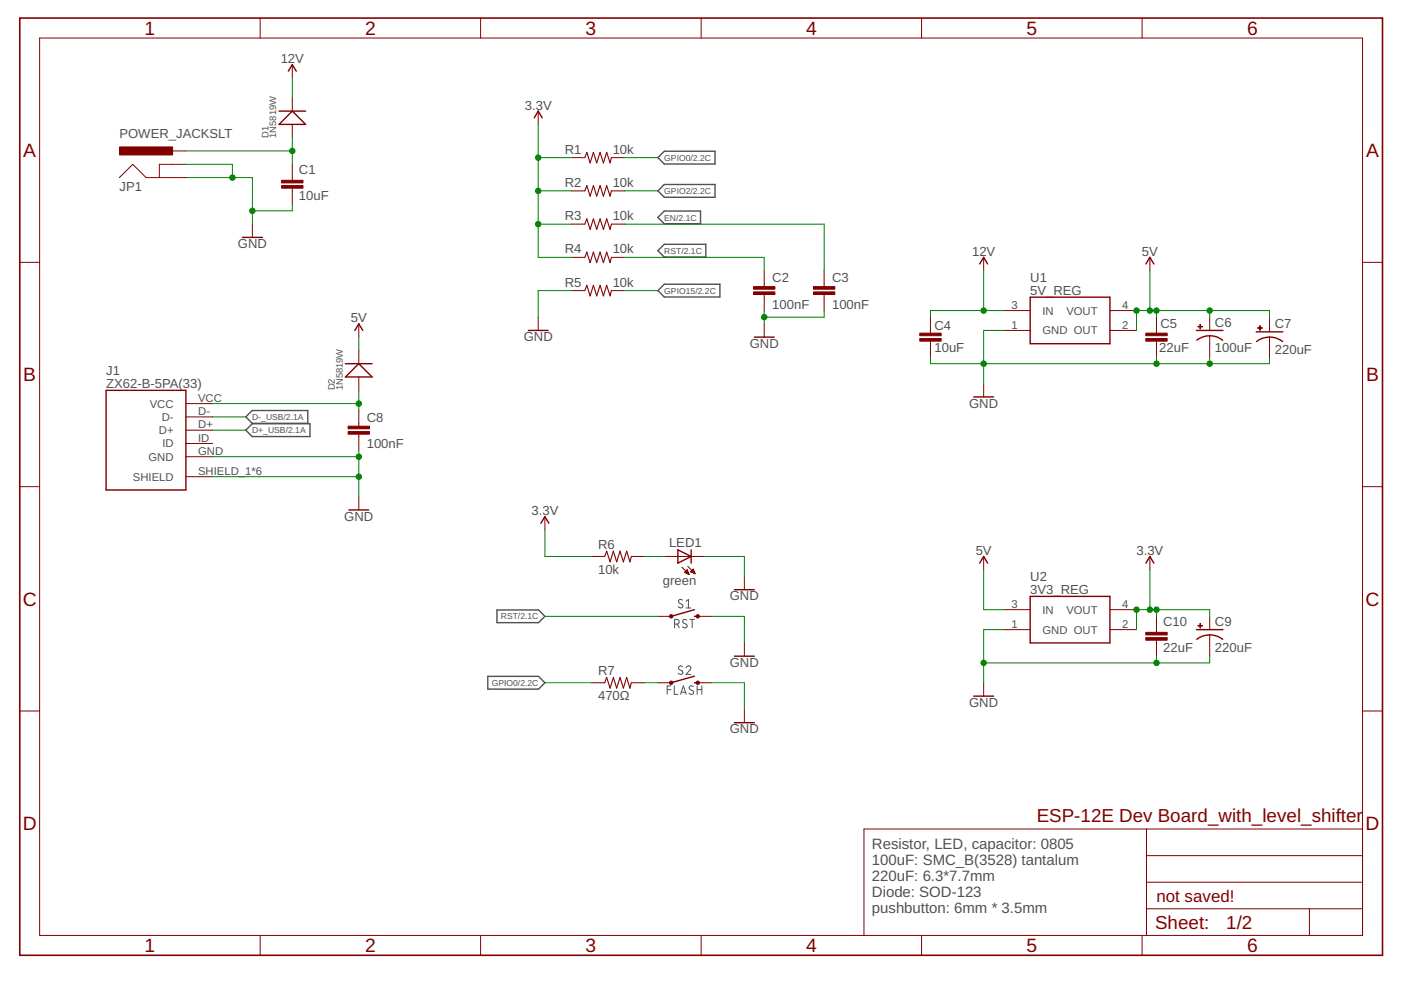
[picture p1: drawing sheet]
<svg xmlns="http://www.w3.org/2000/svg" width="297mm" height="210mm" viewBox="0 0 297 210" stroke-linecap="round" stroke-linejoin="round" font-family="sans-serif">
<g fill="none" stroke="#505050" stroke-width=".21">
<path d="M143 132.3h.5a.51 .51 0 0 0 .5-.5 .51 .51 0 0 0-.5-.5h-.5v1.8M143.6 132.3l.4 .8M144.7 127.2l-.6-.1-.3 .4 .1 .3 .7 .3a.42 .42 0 0 1 .1 .6 .42 .42 0 0 1-.5 .2l-.4-.2M145.5 127.5l.5-.4v1.8M145.5 128.9h1M145.6 131.5a.46 .46 0 0 0-.7-.1 .46 .46 0 0 0 0 .7l.6 .3a.42 .42 0 0 1 .1 .5 .42 .42 0 0 1-.5 .2l-.4-.2M146.2 131.3h1M146.7 131.3v1.8M141.5 146.2h.7M142.2 145.4h-.7v1.8M143 145.4v1.8h.7M144.3 147.2l.6-1.8 .6 1.8"/>
<path d="M144.4 146.8h1M144.7 141.3l-.6-.1-.3 .4 .2 .3 .6 .3a.42 .42 0 0 1 .1 .6 .42 .42 0 0 1-.5 .2l-.4-.3M145.5 141.6a.5 .5 0 0 1 .7-.4 .5 .5 0 0 1 .1 .8l-.8 1h1M147 145.6l-.6-.2-.3 .4 .2 .4 .6 .3a.46 .46 0 0 1 0 .7 .46 .46 0 0 1-.7-.1l-.1-.1M147.8 146.2h1M147.8 145.4v1.8M148.8 145.4v1.8"/>
</g>
<path d="M139.5 33.4l1.3-1.3h10.8v2.7h-10.8zM139.5 53.1l1.3-1.3h8.8v2.7h-8.8zM139.5 40.5l1.3-1.4h10.8v2.7h-10.8zM139.5 46.1l1.3-1.4h7.7v2.8h-7.7zM139.5 61.6l1.3-1.3h11.8v2.7h-11.8zM52.1 88.4l1.4-1.4h11.8v2.7h-11.8zM52.1 91.2l1.4-1.3h12.2v2.7h-12.2zM105.4 129.3h8.8l1.3 1.4-1.3 1.3h-8.8zM103.4 143.4h10.8l1.3 1.4-1.3 1.3h-10.8z" fill="none" stroke="#505050" stroke-width=".3"/>
<g fill="none" stroke="#800000" stroke-width=".3">
<path d="M61.1 15.1l.9-1.4 .8 1.4M59.2 23.6h5.6M62 23.6l2.8 2.8h-5.6zM113.3 25l.8-1.4 .9 1.4M51.4 50.3h4.2M207.7 56l.9-1.4 .8 1.4M243 56l.8-1.4 .8 1.4M73.2 79.9l2.9-2.8 2.8 2.8zM73.2 77.1h5.7M75.2 70.1l.9-1.4 .8 1.4M112 70.1h4.2M159.9 71.5h4.2"/>
<path d="M218.4 63h16.9v9.9h-16.9zM253.7 70.1h5.6M253.7 72.1a4.5 4.5 0 0 1 5.5 0M266.3 70.4h5.7M269.2 71.5a4.3 4.3 0 0 1 2.7 .9M269.2 71.5l-1.2 .1-1.6 .8M22.5 82.8h16.9v21.1h-16.9zM206.4 84.2h4.3M74 108.1h4.2M114.7 110.9l.8-1.4 .9 1.4M143.7 116.6l2.8 1.4-2.8 1.4zM146.5 116.6v2.8"/>
<path d="M207.7 119.4l.9-1.4 .8 1.4M243 119.4l.8-1.4 .8 1.4M147.2 130.7h.8M147.2 129.3l-4.9 1.4M155.7 139.1h4.2M155.7 125h4.2M218.4 126.4h16.9v9.9h-16.9zM253.7 133.5h5.6M256.5 134.6l1.7 .4 1 .6M256.5 134.6l-1.2 .2-1.6 .8M147.2 144.8h.8M147.2 143.4l-4.9 1.4"/>
<path d="M155.7 153.2h4.2M206.4 147.6h4.3"/>
</g>
<g fill="none" stroke="#800000" stroke-width=".21">
<path d="M8.4 8.1h280.5v190.2h-280.5zM55.2 3.8v4.3M62 13.7v2.8M101.9 3.8v4.3M148.7 3.8v4.3M195.4 3.8v4.3M242.1 3.8v4.3M25.3 37.7l2.9-2.9 2.8 2.9h8.4M36.6 32h2.8M39.4 34.8h-5.6v2.9M62 20.7v2.9M62 26.4v2.8"/>
<path d="M62 34.8v3.4M62 39.9v3.4M114.1 23.6v2.8M121.2 33.4h2.8M129.6 33.4h2.8M4.2 55.6h4.2M53.5 47.5v2.8M121.2 40.5h2.8M121.2 47.5h2.8M121.2 54.6h2.8M129.6 40.5h2.8M129.6 47.5h2.8"/>
<path d="M129.6 54.6h2.8M162 57.4v3.4M174.7 57.4v3.4M208.6 54.6v2.8M243.8 54.6v2.8M288.9 55.6h4.2M76.1 68.7v2.8M76.1 74.3v2.8M76.1 79.9v2.9M114.1 67.2v2.9M121.2 61.6h2.8M129.6 61.6h2.8"/>
<path d="M162 62.5v3.3M162 68.7v2.8M174.7 62.5v3.3M197.3 67.2v3.4M197.3 72.3v3.4M212.8 70.1h5.6M212.8 65.8h5.6M235.3 70.1h5.7M235.3 65.8h5.7M245.2 67.2v3.4M245.2 72.3v3.4M256.5 67.2v2.9"/>
<path d="M256.5 71.2v4.5M269.2 67.5v2.9M269.2 71.5v4.5M39.4 85.6h5.7M39.4 91.2h5.7M39.4 88.4h5.7M39.4 94h5.7M39.4 96.8h5.7M76.1 87v3.4M76.1 92.1v3.3M208.6 81.3v2.9M4.2 103.2h4.2"/>
<path d="M39.4 101.1h5.7M76.1 105.3v2.8M115.5 109.5v2.9M125.4 118h2.8M133.9 118h2.8M140.9 118h8.5M208.6 118v2.8M243.8 118v2.8M288.9 103.2h4.2M139.5 130.7h2.8M144.6 120.2l1.5 1.6M145.1 121.4l.6-.6 .4 1z"/>
<path d="M145.2 121.4h.7M145.2 121.3h.7M145.4 121.1h.4M145.5 121.5h.5M145.5 121h.3M145.6 120.8h.1M145.8 121.7h.3M145.8 120.1l1.6 1.5M146.5 121.3h.7M146.5 121.1h.7M146.6 121h.5M146.8 121.4h.5"/>
<path d="M146.8 120.8h.2M146.9 120.7h.1M147 120.7l-.6 .5 1 .4M147 120.7l.4 .9M147.1 121.5h.2M148 130.7h2.8M157.8 122.2v2.8M157.8 136.3v2.8M212.8 133.5h5.6M212.8 129.3h5.6M235.3 133.5h5.7M235.3 129.3h5.7"/>
<path d="M245.2 130.7v3.3M245.2 135.7v3.4M256.5 130.7v2.8M256.5 134.6v4.5M4.2 150.7h4.2M125.4 144.8h2.8M133.9 144.8h2.8M139.5 144.8h2.8M148 144.8h2.8M157.8 150.4v2.8M208.6 144.8v2.8M288.9 150.7h4.2"/>
<path d="M243.1 175.8v22.5M288.9 175.8h-105.7v22.5M55.2 198.3v4.2M101.9 198.3v4.2M148.7 198.3v4.2M195.4 198.3v4.2M242.1 198.3v4.2M243.1 192.7h45.8M243.1 187h45.8M243.1 181.4h45.8M277.6 192.7v5.6"/>
</g>
<g fill="#800000" stroke="#800000" stroke-width=".21">
<path d="M25.3 31.2h11.3v1.7h-11.3z"/>
<path d="M159.8 60.8h4.5v.5h-4.5z"/>
<path d="M159.8 61.9h4.5v.5h-4.5z"/>
<path d="M195 71.8h4.5v.5h-4.5z"/>
<path d="M195 70.6h4.5v.6h-4.5z"/>
<path d="M242.9 71.8h4.6v.5h-4.6z"/>
<path d="M242.9 70.6h4.6v.6h-4.6z"/>
<path d="M242.9 134.1h4.6v.5h-4.6z"/>
<path d="M242.9 135.2h4.6v.5h-4.6z"/>
<path d="M254 69.2h1v.1h-1z"/>
<path d="M254.4 68.8h.1v.9h-.1z"/>
<path d="M59.7 38.2h4.5v.6h-4.5z"/>
<path d="M59.7 39.3h4.5v.6h-4.5z"/>
<path d="M266.7 69.5h.9v.1h-.9z"/>
<path d="M267.1 69h.1v1h-.1z"/>
<path d="M254 132.6h1v.1h-1z"/>
<path d="M254.4 132.2h.1v1h-.1z"/>
<path d="M73.8 90.4h4.5v.5h-4.5z"/>
<path d="M73.8 91.5h4.5v.6h-4.5z"/>
<path d="M172.5 60.8h4.5v.5h-4.5z"/>
<path d="M172.5 61.9h4.5v.5h-4.5z"/>
</g>
<path d="M124 33.4l.4-1.1 .7 2.2 .7-2.2 .7 2.2 .7-2.2 .7 2.2 .7-2.2 .7 2.2 .3-1.1M124 40.5l.4-1.2 .7 2.3 .7-2.3 .7 2.3 .7-2.3 .7 2.3 .7-2.3 .7 2.3 .3-1.1M124 47.5l.4-1.1 .7 2.2 .7-2.2 .7 2.2 .7-2.2 .7 2.2 .7-2.2 .7 2.2 .3-1.1M124 54.6l.4-1.2 .7 2.3 .7-2.3 .7 2.3 .7-2.3 .7 2.3 .7-2.3 .7 2.3 .3-1.1M124 61.6l.4-1.1 .7 2.2 .7-2.2 .7 2.2 .7-2.2 .7 2.2 .7-2.2 .7 2.2 .3-1.1M128.2 118l.4-1.1 .7 2.2 .7-2.2 .7 2.2 .8-2.2 .7 2.2 .7-2.2 .7 2.2 .3-1.1M128.2 144.8l.4-1.2 .7 2.3 .7-2.3 .7 2.3 .8-2.3 .7 2.3 .7-2.3 .7 2.3 .3-1.1" fill="none" stroke="#800000" stroke-width=".23"/>
<g fill="#800000" stroke="#800000" stroke-width=".21">
<circle cx="142.3" cy="130.7" r=".37"/>
<circle cx="147.9" cy="130.7" r=".37"/>
<circle cx="142.3" cy="144.8" r=".37"/>
<circle cx="147.9" cy="144.8" r=".37"/>
</g>
<path d="M4.2 3.8h288.9v198.7h-288.9z" fill="none" stroke="#800000" stroke-width=".34"/>
<g fill="none" stroke="#008000" stroke-width=".21">
<path d="M62 16.5v4.2M39.4 37.7h14.1v9.8M39.4 34.8h9.9v2.9M39.4 32h22.6M62 29.2v5.6M114.1 26.4v28.2h7.1M114.1 33.4h7.1M132.4 33.4h7.1M62 43.3v1.4h-8.5M114.1 47.5h7.1M114.1 40.5h7.1M132.4 54.6h29.6v2.8"/>
<path d="M132.4 47.5h42.3v9.9M132.4 40.5h7.1M208.6 57.4v8.4M243.8 57.4v8.4M76.1 71.5v2.8M121.2 61.6h-7.1v5.6M132.4 61.6h7.1M162 65.8v2.9M174.7 65.8v1.4h-12.7M197.3 75.7v1.4h71.9v-1.1M212.8 70.1h-4.2v11.2M212.8 65.8h-15.5v1.4"/>
<path d="M245.2 65.8v1.4M245.2 75.7v1.4M256.5 65.8v1.4M256.5 75.7v1.4M269.2 67.5v-1.7h-28.2v4.3M45.1 96.8h31M45.1 88.4h7M45.1 91.2h7M45.1 85.6h31M76.1 82.8v4.2M76.1 95.4v9.9M45.1 101.1h31"/>
<path d="M115.5 112.4v5.6h9.9M136.7 118h4.2M149.4 118h8.4v4.2M115.5 130.7h24M150.8 130.7h7v5.6M208.6 120.8v8.5h4.2M212.8 133.5h-4.2v11.3M243.8 120.8v8.5M245.2 129.3v1.4M245.2 139.1v1.4M256.5 139.1v1.4h-47.9M256.5 130.7v-1.4h-15.5v4.2"/>
<path d="M115.5 144.8h9.9M136.7 144.8h2.8M150.8 144.8h7v5.6"/>
</g>
<g fill="#008000" stroke="#008000" stroke-width=".21">
<circle cx="49.3" cy="37.7" r=".57"/>
<circle cx="53.5" cy="44.7" r=".57"/>
<circle cx="162" cy="67.2" r=".57"/>
<circle cx="76.1" cy="101.1" r=".57"/>
<circle cx="76.1" cy="96.8" r=".57"/>
<circle cx="208.6" cy="140.5" r=".57"/>
<circle cx="245.2" cy="140.5" r=".57"/>
<circle cx="208.6" cy="77.1" r=".57"/>
<circle cx="245.2" cy="77.1" r=".57"/>
<circle cx="256.5" cy="77.1" r=".57"/>
<circle cx="114.1" cy="47.5" r=".57"/>
<circle cx="114.1" cy="40.5" r=".57"/>
<circle cx="114.1" cy="33.4" r=".57"/>
<circle cx="241" cy="129.3" r=".57"/>
<circle cx="243.8" cy="129.3" r=".57"/>
<circle cx="245.2" cy="129.3" r=".57"/>
<circle cx="208.6" cy="65.8" r=".57"/>
<circle cx="241" cy="65.8" r=".57"/>
<circle cx="243.8" cy="65.8" r=".57"/>
<circle cx="245.2" cy="65.8" r=".57"/>
<circle cx="256.5" cy="65.8" r=".57"/>
<circle cx="62" cy="32" r=".57"/>
<circle cx="76.1" cy="85.6" r=".57"/>
</g>
<g font-size="4.1" fill="#800000">
<text x="30.7" y="7.4">1</text>
<text x="77.4" y="7.4">2</text>
<text x="124.2" y="7.4">3</text>
<text x="170.9" y="7.4">4</text>
<text x="217.7" y="7.4">5</text>
<text x="264.4" y="7.4">6</text>
<text x="4.9" y="33.3">A</text>
<text x="289.7" y="33.3">A</text>
<text x="4.9" y="80.8">B</text>
<text x="289.7" y="80.8">B</text>
<text x="4.8" y="128.4">C</text>
<text x="289.5" y="128.4">C</text>
<text x="4.8" y="176">D</text>
<text x="289.5" y="176">D</text>
<text x="30.7" y="201.9">1</text>
<text x="77.4" y="201.9">2</text>
<text x="124.2" y="201.9">3</text>
<text x="170.9" y="201.9">4</text>
<text x="217.7" y="201.9">5</text>
<text x="264.4" y="201.9">6</text>
</g>
<g font-size="4" fill="#800000">
<text x="219.8" y="174.4">ESP-12E Dev Board_with_level_shifter</text>
<text x="244.9" y="197.1">Sheet:</text>
<text x="260" y="196.9">1/2</text>
</g>
<text font-size="3.6" fill="#800000" x="245.2" y="191.3">not saved!</text>
<g font-size="3.2" fill="#505050">
<text x="184.9" y="180">Resistor, LED, capacitor: 0805</text>
<text x="184.9" y="183.4">100uF: SMC_B(3528) tantalum</text>
<text x="184.9" y="186.8">220uF: 6.3*7.7mm</text>
<text x="184.9" y="190.2">Diode: SOD-123</text>
<text x="184.9" y="193.6">pushbutton: 6mm * 3.5mm</text>
</g>
<g font-size="2.8" fill="#505050">
<text x="59.5" y="13.4">12V</text>
<text x="111.3" y="23.3">3.3V</text>
<text x="25.3" y="29.2">POWER_JACKSLT</text>
<text x="119.8" y="32.6">R1</text>
<text x="129.9" y="32.6">10k</text>
<text x="25.3" y="40.5">JP1</text>
<text x="63.4" y="36.9">C1</text>
<text x="119.8" y="39.7">R2</text>
<text x="129.9" y="39.6">10k</text>
<text x="63.4" y="42.3">10uF</text>
<text x="119.8" y="46.7">R3</text>
<text x="129.9" y="46.7">10k</text>
<text x="50.4" y="52.6">GND</text>
<text x="119.8" y="53.7">R4</text>
<text x="129.9" y="53.7">10k</text>
<text x="163.7" y="59.8">C2</text>
<text x="176.4" y="59.8">C3</text>
<text x="206.1" y="54.3">12V</text>
<text x="218.4" y="59.8">U1</text>
<text x="242.1" y="54.3">5V</text>
<text x="119.8" y="60.8">R5</text>
<text x="129.9" y="60.8">10k</text>
<text x="163.7" y="65.4">100nF</text>
<text x="176.4" y="65.4">100nF</text>
<text x="218.4" y="62.6">5V_REG</text>
<text x="74.4" y="68.4">5V</text>
<text x="198.1" y="69.9">C4</text>
<text x="246" y="69.6">C5</text>
<text x="257.6" y="69.4">C6</text>
<text x="270.3" y="69.6">C7</text>
<text x="111" y="72.3">GND</text>
<text x="159" y="73.7">GND</text>
<text x="198.1" y="74.7">10uF</text>
<text x="245.8" y="74.7">22uF</text>
<text x="257.6" y="74.7">100uF</text>
<text x="270.3" y="75">220uF</text>
<text x="22.5" y="82.3">ZX62-B-5PA(33)</text>
<text x="22.5" y="79.5">J1</text>
<text x="77.8" y="89.4">C8</text>
<text x="205.5" y="86.4">GND</text>
<text x="77.8" y="95">100nF</text>
<text x="73" y="110.4">GND</text>
<text x="112.7" y="109.2">3.3V</text>
<text x="126.8" y="116.3">R6</text>
<text x="141.8" y="116">LED1</text>
<text x="206.9" y="117.7">5V</text>
<text x="241" y="117.7">3.3V</text>
<text x="126.8" y="121.7">10k</text>
<text x="140.6" y="124">green</text>
<text x="218.4" y="123.2">U2</text>
<text x="154.7" y="127.3">GND</text>
<text x="218.4" y="126">3V3_REG</text>
<text x="246.6" y="132.8">C10</text>
<text x="257.6" y="132.8">C9</text>
<text x="126.8" y="143.1">R7</text>
<text x="154.7" y="141.4">GND</text>
<text x="246.6" y="138.1">22uF</text>
<text x="257.6" y="138.1">220uF</text>
<text x="126.8" y="148.4">470Ω</text>
<text x="205.5" y="149.8">GND</text>
<text x="154.7" y="155.5">GND</text>
</g>
<g font-size="2.4" fill="#505050">
<text x="214.5" y="65.4">3</text>
<text x="237.9" y="65.4">4</text>
<text x="214.5" y="69.7">1</text>
<text x="221" y="70.9">GND OUT</text>
<text x="221" y="66.7">IN</text>
<text x="226.1" y="66.7">VOUT</text>
<text x="237.9" y="69.7">2</text>
<text x="31.8" y="86.4">VCC</text>
<text x="34.3" y="89.2">D-</text>
<text x="42" y="85.2">VCC</text>
<text x="42" y="88">D-</text>
<text x="33.7" y="92.1">D+</text>
<text x="34.4" y="94.9">ID</text>
<text x="42" y="90.8">D+</text>
<text x="42" y="93.6">ID</text>
<text x="28.2" y="101.9">SHIELD</text>
<text x="31.5" y="97.7">GND</text>
<text x="42" y="100.7">SHIELD_1*6</text>
<text x="42" y="96.5">GND</text>
<text x="214.5" y="128.9">3</text>
<text x="221" y="130.1">IN</text>
<text x="226.1" y="130.1">VOUT</text>
<text x="237.9" y="128.9">4</text>
<text x="214.5" y="133.1">1</text>
<text x="221" y="134.3">GND OUT</text>
<text x="237.9" y="133.1">2</text>
</g>
<g font-size="2" fill="#505050">
<text x="56.9" y="29.2" transform="rotate(-90 56.9 29.2)">D1</text>
<text x="58.6" y="29.2" transform="rotate(-90 58.6 29.2)">1N5819W</text>
<text x="71" y="82.8" transform="rotate(-90 71 82.8)">D2</text>
<text x="72.7" y="82.8" transform="rotate(-90 72.7 82.8)">1N5819W</text>
</g>
<g font-size="1.8" fill="#505050">
<text x="140.8" y="34.1">GPIO0/2.2C</text>
<text x="140.8" y="41.1">GPIO2/2.2C</text>
<text x="140.8" y="46.8">EN/2.1C</text>
<text x="140.8" y="53.8">RST/2.1C</text>
<text x="140.8" y="62.3">GPIO15/2.2C</text>
<text x="53.5" y="89">D-_USB/2.1A</text>
<text x="53.5" y="91.9">D+_USB/2.1A</text>
<text x="106.2" y="131.3">RST/2.1C</text>
<text x="104.2" y="145.4">GPIO0/2.2C</text>
</g>
</svg>
